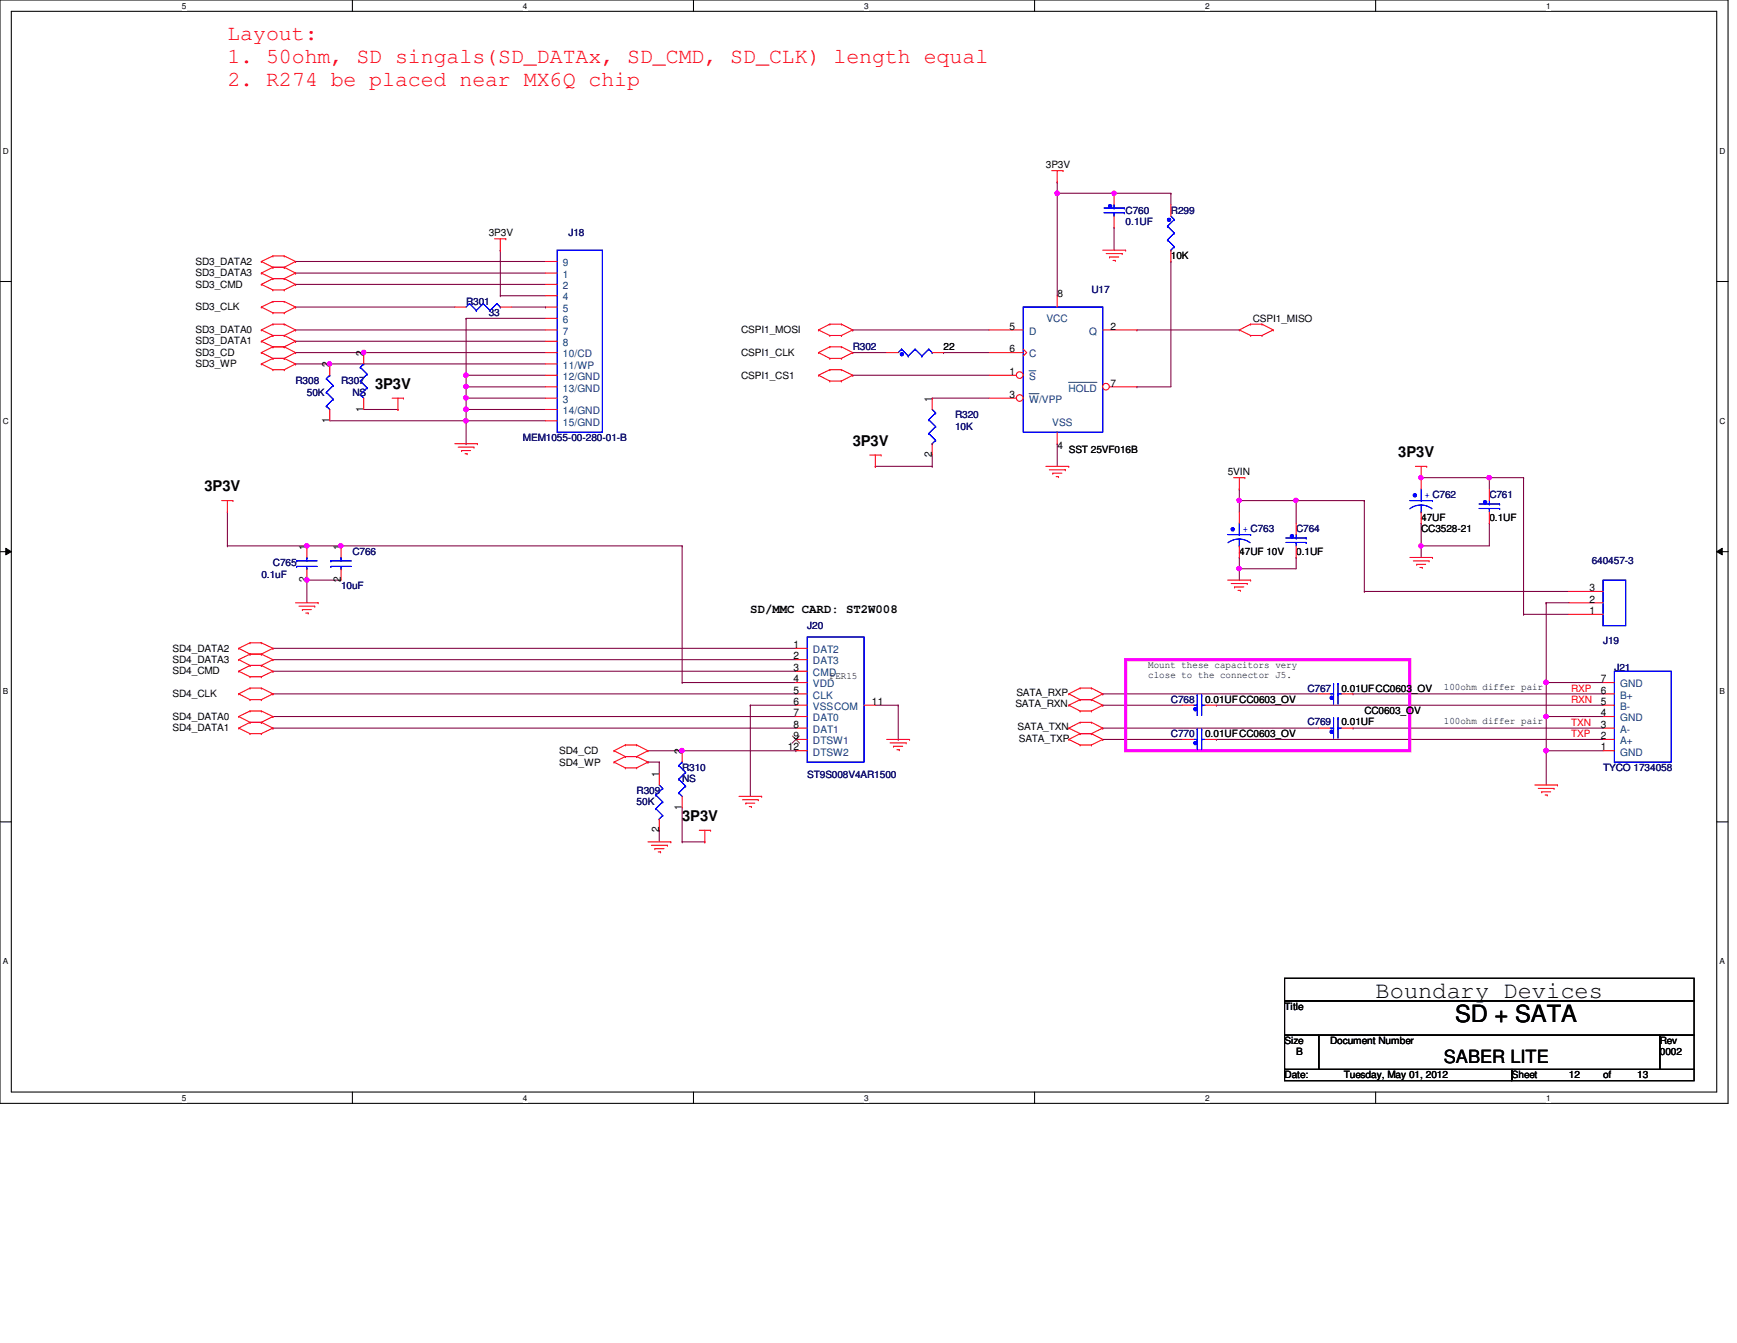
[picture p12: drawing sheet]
<svg xmlns="http://www.w3.org/2000/svg" width="279mm" height="216mm" viewBox="0 0 279 216" stroke-linecap="round" stroke-linejoin="round" font-family="sans-serif">
<path d="M0 0h278v177.4h-278zM1.8 1.8h274.3v173.8h-274.3z" fill="none" stroke="#000" stroke-width=".17"/>
<g fill="#fff">
<path d="M29.3 .2h.7v1.5h-.7z"/>
<path d="M29.3 175.8h.7v1.4h-.7z"/>
</g>
<path d="M56.7 0v1.8M56.7 175.6v1.8" fill="none" stroke="#000" stroke-width=".17"/>
<g fill="#fff">
<path d="M84.1 .2h.7v1.5h-.7z"/>
<path d="M84.1 175.8h.7v1.4h-.7z"/>
</g>
<path d="M111.5 0v1.8M111.5 175.6v1.8" fill="none" stroke="#000" stroke-width=".17"/>
<g fill="#fff">
<path d="M139 .2h.7v1.5h-.7z"/>
<path d="M139 175.8h.7v1.4h-.7z"/>
</g>
<path d="M166.4 0v1.8M166.4 175.6v1.8" fill="none" stroke="#000" stroke-width=".17"/>
<g fill="#fff">
<path d="M193.8 .2h.8v1.5h-.8z"/>
<path d="M193.8 175.8h.8v1.4h-.8z"/>
</g>
<path d="M221.3 0v1.8M221.3 175.6v1.8" fill="none" stroke="#000" stroke-width=".17"/>
<g fill="#fff">
<path d="M248.7 .2h.7v1.5h-.7z"/>
<path d="M248.7 175.8h.7v1.4h-.7z"/>
<path d="M.5 23.5h.9v1.5h-.9z"/>
<path d="M276.6 23.5h.9v1.5h-.9z"/>
<path d="M.5 67h.9v1.5h-.9z"/>
<path d="M276.6 67h.9v1.5h-.9z"/>
</g>
<path d="M0 45.3h1.8M276.1 45.3h1.9" fill="none" stroke="#000" stroke-width=".17"/>
<g fill="#fff">
<path d="M.5 110.4h.8v1.5h-.8z"/>
<path d="M276.6 110.4h.9v1.5h-.9z"/>
</g>
<path d="M0 88.7h1.8M276.1 88.7h1.9" fill="none" stroke="#000" stroke-width=".17"/>
<path d="M.9 88.1l.9 .6-.9 .5zM276.1 88.7l.9-.6v1.1z" fill="#000"/>
<path d="M.9 88.1l.9 .6-.9 .5zM276.1 88.7l.9-.6v1.1z" fill="none" stroke="#000" stroke-width=".16"/>
<g fill="#fff">
<path d="M.5 153.8h.8v1.5h-.8z"/>
<path d="M276.6 153.8h.9v1.5h-.9z"/>
</g>
<path d="M0 132.1h1.8M276.1 132.1h1.9" fill="none" stroke="#000" stroke-width=".17"/>
<path d="M49.4 93.3h.1M49.4 93.3h5.5M120.7 113.4h.1M120.7 113.4v14.6M120.7 113.4h7.3M106 133.5h.1M106 122.5h.1M106 122.5v1.8M106 133.5v1.8" fill="none" stroke="#800040" stroke-width=".17"/>
<circle cx="49.3" cy="93.2" r=".35" fill="#f0f"/>
<circle cx="49.3" cy="93.2" r=".35" fill="none" stroke="#f0f" stroke-width=".17"/>
<path d="M49.4 87.8h.1M49.4 87.8h5.5" fill="none" stroke="#800040" stroke-width=".17"/>
<circle cx="49.4" cy="87.8" r=".34" fill="#f0f"/>
<circle cx="49.4" cy="87.8" r=".34" fill="none" stroke="#f0f" stroke-width=".17"/>
<g fill="none" stroke="#800040" stroke-width=".17">
<path d="M49.4 93.3h.1M49.4 93.3v3.6M109.7 87.8h.1M109.7 87.8v21.9M43.9 117.1h.1M43.9 115.2h.1M43.9 107.9h.1M43.9 104.2h.1M43.9 106h.1M43.9 117.1h84.1M43.9 115.2h84.1M43.9 107.9h84.1"/>
<path d="M43.9 104.2h84.1M43.9 106h84.1M109.7 109.7h.1M109.7 109.7h18.3M104.2 120.7h5.5M109.7 120.7h.1"/>
</g>
<circle cx="109.7" cy="120.7" r=".35" fill="#f0f"/>
<circle cx="109.7" cy="120.7" r=".35" fill="none" stroke="#f0f" stroke-width=".17"/>
<g fill="none" stroke="#800040" stroke-width=".17">
<path d="M199.3 78.6h.1M199.3 78.6v1.9M239.6 76.8h.1M239.6 76.8v1.8M36.6 87.8h.1M36.6 82.3v5.5M36.6 87.8h12.8M49.4 87.8h.1M199.3 89.6h.1M199.3 89.6v1.8M208.5 89.6h.1M208.5 80.5h.1"/>
<path d="M208.5 80.5v3.6M208.5 89.6v1.8M228.6 84.1h.1M228.6 84.1v3.7M239.6 84.1h.1M239.6 84.1v3.7M43.9 111.5h.1M43.9 111.5h84.1M140.8 113.4h3.7M144.5 113.4h.1M144.5 118.9h.1M144.5 113.4v5.5"/>
<path d="M177.4 111.5h.1M177.4 113.4h.1M177.4 117.1h.1M177.4 118.9h.1M177.4 111.5h34.7M177.4 113.4h12.8M177.4 117.1h34.7M177.4 118.9h12.8M104.2 122.5h.1M104.2 122.5h1.8"/>
</g>
<circle cx="208.4" cy="80.4" r=".34" fill="#f0f"/>
<circle cx="208.4" cy="80.4" r=".34" fill="none" stroke="#f0f" stroke-width=".17"/>
<g fill="none" stroke="#800040" stroke-width=".17">
<path d="M199.3 80.5h.1M199.3 80.5h20.2M219.5 80.5h.1M219.5 80.5v14.6M195.7 113.4h.1M195.7 118.9h.1M195.7 113.4h62.2M195.7 118.9h62.2M217.6 117.1h.1M217.6 111.5h.1M217.6 117.1h40.3M217.6 111.5h40.3"/>
<path d="M248.7 115.2h.1M248.7 115.2v5.5"/>
</g>
<circle cx="248.7" cy="115.2" r=".36" fill="#f0f"/>
<circle cx="248.7" cy="115.2" r=".36" fill="none" stroke="#f0f" stroke-width=".17"/>
<path d="M199.3 80.5h.1M199.3 80.5v1.8" fill="none" stroke="#800040" stroke-width=".17"/>
<circle cx="199.3" cy="80.4" r=".34" fill="#f0f"/>
<circle cx="199.3" cy="80.4" r=".34" fill="none" stroke="#f0f" stroke-width=".17"/>
<path d="M199.3 91.4h.1M199.3 91.4v1.9M228.6 87.8h.1M228.6 87.8v1.8" fill="none" stroke="#800040" stroke-width=".17"/>
<circle cx="228.6" cy="87.8" r=".34" fill="#f0f"/>
<circle cx="228.6" cy="87.8" r=".34" fill="none" stroke="#f0f" stroke-width=".17"/>
<path d="M248.7 96.9h.1M248.7 96.9v12.8M248.7 120.7h.1M248.7 120.7h9.2" fill="none" stroke="#800040" stroke-width=".17"/>
<circle cx="248.7" cy="120.7" r=".37" fill="#f0f"/>
<circle cx="248.7" cy="120.7" r=".37" fill="none" stroke="#f0f" stroke-width=".17"/>
<path d="M248.7 115.2h.1M248.7 109.7h.1M248.7 109.7v5.5M248.7 115.2h9.2M248.7 109.7h9.2M248.7 120.7h.1M248.7 120.7v5.5" fill="none" stroke="#800040" stroke-width=".17"/>
<circle cx="248.7" cy="109.7" r=".36" fill="#f0f"/>
<circle cx="248.7" cy="109.7" r=".36" fill="none" stroke="#f0f" stroke-width=".17"/>
<path d="M199.3 91.4h.1M199.3 91.4h9.2M228.6 87.8h.1M228.6 87.8h11" fill="none" stroke="#800040" stroke-width=".17"/>
<circle cx="199.3" cy="91.4" r=".34" fill="#f0f"/>
<circle cx="199.3" cy="91.4" r=".34" fill="none" stroke="#f0f" stroke-width=".17"/>
<path d="M228.6 76.8h.1M228.6 76.8h11M219.5 95.1h.1M219.5 95.1h32.8" fill="none" stroke="#800040" stroke-width=".17"/>
<circle cx="228.6" cy="76.8" r=".34" fill="#f0f"/>
<circle cx="228.6" cy="76.8" r=".34" fill="none" stroke="#f0f" stroke-width=".17"/>
<path d="M47.5 54.9h.1M47.5 42h.1M47.5 54.9h40.3M47.5 42h40.3M75 51.2v9.1M75 60.3h.1" fill="none" stroke="#800040" stroke-width=".17"/>
<circle cx="75" cy="60.3" r=".36" fill="#f0f"/>
<circle cx="75" cy="60.3" r=".36" fill="none" stroke="#f0f" stroke-width=".17"/>
<g fill="none" stroke="#800040" stroke-width=".17">
<path d="M47.5 45.7h.1M47.5 43.9h.1M47.5 53h.1M47.5 45.7h40.3M47.5 43.9h40.3M47.5 53h40.3M53 58.5h.1M53 58.5h34.8M75 51.2h.1M75 51.2h12.8M80.5 40.2h.1M80.5 47.5h.1"/>
<path d="M80.5 40.2v7.3M80.5 47.5h7.3"/>
</g>
<circle cx="53" cy="58.5" r=".34" fill="#f0f"/>
<circle cx="53" cy="58.5" r=".34" fill="none" stroke="#f0f" stroke-width=".17"/>
<path d="M75 64h.1M75 62.2h.1M75 62.2v1.8M75 62.2h12.8" fill="none" stroke="#800040" stroke-width=".17"/>
<circle cx="75" cy="62.1" r=".36" fill="#f0f"/>
<circle cx="75" cy="62.1" r=".36" fill="none" stroke="#f0f" stroke-width=".17"/>
<path d="M75 62.2h.1M75 60.3h.1M75 65.8h.1M75 64h.1M75 60.3v1.9M75 64v1.8M75 60.3h12.8M75 64h12.8" fill="none" stroke="#800040" stroke-width=".17"/>
<circle cx="75" cy="64" r=".36" fill="#f0f"/>
<circle cx="75" cy="64" r=".36" fill="none" stroke="#f0f" stroke-width=".17"/>
<g fill="none" stroke="#800040" stroke-width=".17">
<path d="M179.2 31.1h.1M179.2 31.1h9.1M188.3 31.1h.1M188.3 31.1v1.8M47.5 49.4h.1M47.5 49.4h25.7M82.3 49.4h5.5M87.8 49.4h.1M137.2 53h.1M137.2 53h21.9M182.9 53h.1M182.9 53h16.4"/>
<path d="M188.3 42h.1M188.3 42v20.2h-5.4M137.2 60.3h.1M137.2 60.3h21.9M149.9 64h.1M149.9 64h9.2M182.9 62.2h.1"/>
</g>
<circle cx="179.2" cy="31.1" r=".34" fill="#f0f"/>
<circle cx="179.2" cy="31.1" r=".34" fill="none" stroke="#f0f" stroke-width=".17"/>
<path d="M170.1 29.3h.1M170.1 31.1h.1M170.1 29.3v18.2M170.1 71.3h.1M170.1 71.3v3.7" fill="none" stroke="#800040" stroke-width=".17"/>
<circle cx="170" cy="31.1" r=".34" fill="#f0f"/>
<circle cx="170" cy="31.1" r=".34" fill="none" stroke="#f0f" stroke-width=".17"/>
<path d="M170.1 31.1h.1M170.1 31.1h9.1M179.2 36.6h.1M179.2 36.6v3.6M137.2 56.7h.1M137.2 56.7h5.4M151.8 56.7h.1M151.8 56.7h7.3" fill="none" stroke="#800040" stroke-width=".17"/>
<circle cx="170" cy="31.1" r=".34" fill="#f0f"/>
<circle cx="170" cy="31.1" r=".34" fill="none" stroke="#f0f" stroke-width=".17"/>
<path d="M140.8 75h.1M140.8 75h9.1M149.9 75h.1M149.9 73.2v1.8M54.9 87.8h.1M54.9 87.8h54.8" fill="none" stroke="#800040" stroke-width=".17"/>
<circle cx="54.8" cy="87.8" r=".34" fill="#f0f"/>
<circle cx="54.8" cy="87.8" r=".34" fill="none" stroke="#f0f" stroke-width=".17"/>
<path d="M47.5 58.5h.1M47.5 58.5h5.5M58.5 56.7h.1M58.5 56.7h29.3" fill="none" stroke="#800040" stroke-width=".17"/>
<circle cx="58.5" cy="56.7" r=".35" fill="#f0f"/>
<circle cx="58.5" cy="56.7" r=".35" fill="none" stroke="#f0f" stroke-width=".17"/>
<path d="M53 67.6h22M75 67.6h.1" fill="none" stroke="#800040" stroke-width=".17"/>
<circle cx="75" cy="67.6" r=".36" fill="#f0f"/>
<circle cx="75" cy="67.6" r=".36" fill="none" stroke="#f0f" stroke-width=".17"/>
<g fill="none" stroke="#800040" stroke-width=".17">
<path d="M47.5 56.7h.1M47.5 56.7h11M58.5 65.8h5.5M64 65.8h.1M75 71.3h.1M75 67.6v3.7M239.6 76.8h5.5M245.1 76.8h.1M248.7 96.9h.1M248.7 96.9h3.6M109.7 135.3h.1M109.7 120.7h18.3"/>
<path d="M109.7 129.8v5.5M109.7 135.3h3.7M113.4 135.3h.1M128 120.7h.1"/>
</g>
<circle cx="239.5" cy="76.8" r=".36" fill="#f0f"/>
<circle cx="239.5" cy="76.8" r=".36" fill="none" stroke="#f0f" stroke-width=".17"/>
<path d="M75 65.8h.1M75 65.8h12.8M245.1 76.8h.1M245.1 76.8v22M245.1 98.8h.1M245.1 98.8h7.2" fill="none" stroke="#800040" stroke-width=".17"/>
<circle cx="74.9" cy="65.8" r=".37" fill="#f0f"/>
<circle cx="74.9" cy="65.8" r=".37" fill="none" stroke="#f0f" stroke-width=".17"/>
<path d="M75 67.6h.1M75 65.8v1.8M75 67.6h12.8" fill="none" stroke="#800040" stroke-width=".17"/>
<g fill="none" stroke="#f00" stroke-width=".17">
<path d="M79.5 38.4h1.9M80.5 38.4v1.8M81.4 38.4h.1M169.2 27.4h1.8M170.1 29.3h.1M170.1 27.4v1.9M171 27.4h.1M42 43.9h.1M42 42h.1M42 54.9h.1M42 53h.1M42 58.5h.1"/>
<path d="M42 56.7h.1M42 49.4h.1M42 45.7h.1M42 43.9l1.9 .9M42 42l1.9 1M42 54.9l1.9 .9M42 53l1.9 .9M42 58.5l1.9 .9M42 56.7l1.9 .9M42 49.4l1.9 .9M42 45.7l1.9 .9M43.9 43h.1"/>
<path d="M43.9 44.8h.1M43.9 41.1h.1M43.9 53.9h.1M43.9 55.8h.1M43.9 52.1h.1M43.9 57.6h.1M43.9 59.4h.1M43.9 48.5h.1M43.9 50.3h.1M43.9 46.6h.1M43.9 43l-1.9 .9M43.9 43h1.8"/>
<path d="M43.9 44.8h1.8M43.9 41.1l-1.9 .9M43.9 41.1h1.8M43.9 53.9l-1.9 1M43.9 53.9h1.8M43.9 55.8h1.8M43.9 52.1l-1.9 .9M43.9 52.1h1.8M43.9 57.6l-1.9 .9M43.9 57.6h1.8M43.9 59.4h1.8M43.9 55.8l-1.9 .9"/>
<path d="M43.9 48.5l-1.9 .9M43.9 48.5h1.8M43.9 50.3h1.8M43.9 44.8l-1.9 .9M43.9 46.6h1.8M45.7 43h.1M45.7 44.8h.1M45.7 41.1h.1M45.7 53.9h.1M45.7 55.8h.1M45.7 52.1h.1M45.7 57.6h.1"/>
<path d="M45.7 59.4h.1M45.7 48.5h.1M45.7 50.3h.1M45.7 46.6h.1M45.7 43l1.8 .9M45.7 41.1l1.8 .9M45.7 53.9l1.8 1M45.7 52.1l1.8 .9M45.7 57.6l1.8 .9M45.7 55.8l1.8 .9M45.7 48.5l1.8 .9M45.7 44.8l1.8 .9"/>
<path d="M47.5 43.9h.1M47.5 42h.1M47.5 54.9h.1M47.5 53h.1M47.5 58.5h.1M47.5 56.7h.1M47.5 49.4h.1M47.5 45.7h.1M47.5 43.9l-1.8 .9M47.5 42l-1.8 1M47.5 54.9l-1.8 .9M47.5 53l-1.8 .9"/>
<path d="M47.5 58.5l-1.8 .9M47.5 56.7l-1.8 .9M47.5 49.4l-1.8 .9M47.5 45.7l-1.8 .9M80.5 40.2h.1M87.8 43.9h1.8M87.8 45.7h1.8M87.8 47.5h1.8M87.8 49.4h1.8M87.8 51.2h1.8M87.8 53h1.8M87.8 54.9h1.8"/>
<path d="M87.8 42h1.8M87.8 56.7h1.8M87.8 58.5h1.8M131.7 53h.1M131.7 56.7h.1M131.7 53l1.8 .9M131.7 56.7l1.8 .9M133.5 52.1h.1M133.5 53.9h.1M133.5 55.8h.1M133.5 57.6h.1M133.5 59.4h.1"/>
<path d="M133.5 53.9h1.8M133.5 55.8h1.8M133.5 52.1h1.8M133.5 57.6h1.8M133.5 59.4h1.8M133.5 52.1l-1.8 .9M133.5 55.8l-1.8 .9M133.5 59.4l-1.8 .9M135.3 52.1h.1M135.3 53.9h.1M135.3 55.8h.1M135.3 57.6h.1"/>
<path d="M135.3 59.4h.1M135.3 52.1l1.9 .9M135.3 55.8l1.9 .9M135.3 59.4l1.9 .9M137.2 53h.1M137.2 56.7h.1M137.2 53l-1.9 .9M137.2 56.7l-1.9 .9M177.4 40.2h3.7M177.9 40.8h2.6M178.5 41.3h.1M178.5 41.3h1.5"/>
<path d="M179 41.9h.4M179.4 41.9h.1M180.5 40.8h.1M181.1 40.2h.1M199.3 53h.1M199.3 53l1.9 .9M201.2 52.1h.1M201.2 53.9h.1M201.2 53.9h1.8M201.2 52.1h1.8M201.2 52.1l-1.9 .9M203 52.1h.1"/>
<path d="M203 53.9h.1M203 52.1l1.8 .9M204.8 53h.1M204.8 53l-1.8 .9M63.1 64h1.8M64 65.8h.1M64 64v1.8M64.9 64h.1M73.2 71.3h3.6M73.7 71.9h2.5M74.3 72.4h.1M74.3 72.4h1.4"/>
<path d="M74.8 72.9h.3M75.1 72.9h.1M76.2 71.9h.1M76.8 71.3h.1M87.8 64h1.8M87.8 60.3h1.8M87.8 62.2h1.8M87.8 65.8h1.8M87.8 67.6h1.8M131.7 60.3h.1M131.7 60.3l1.8 1M133.5 61.3h.1"/>
<path d="M133.5 61.3h1.8M135.3 61.3h.1M137.2 60.3h.1M137.2 60.3l-1.9 1M139.9 73.2h1.8M140.8 75h.1M140.8 73.2v1.8M141.7 73.2h.1M168.2 75h3.7M168.8 75.5h2.6M169.3 76.1h.1M169.3 76.1h1.5"/>
<path d="M169.9 76.6h.4M170.3 76.6h.1M171.4 75.5h.1M171.9 75h.1M198.4 76.8h1.8M199.3 78.6h.1M199.3 76.8v1.8M200.2 76.8h.1M227.7 75h1.8M228.6 76.8h.1M228.6 75v1.8M229.5 75h.1"/>
<path d="M35.6 80.5h1.9M36.6 82.3h.1M36.6 80.5v1.8M37.5 80.5h.1M47.5 96.9h3.7M48.1 97.5h2.5M48.6 98h.1M48.6 98h1.5M49.2 98.6h.4M49.6 98.6h.1M50.6 97.5h.1M51.2 96.9h.1"/>
<path d="M197.5 93.3h3.7M198 93.8h2.6M198.6 94.4h.1M198.6 94.4h1.5M199.1 94.9h.4M199.5 94.9h.1M200.6 93.8h.1M201.2 93.3h.1M226.8 89.6h3.6M227.3 90.2h2.6M227.9 90.7h.1M227.9 90.7h1.4"/>
<path d="M228.4 91.2h.4M228.8 91.2h.1M229.9 90.2h.1M230.4 89.6h.1M38.4 106h.1M38.4 104.2h.1M38.4 117.1h.1M38.4 115.2h.1M38.4 111.5h.1M38.4 107.9h.1M38.4 106l1.8 1M38.4 104.2l1.8 1"/>
<path d="M38.4 117.1l1.8 .8M38.4 115.2l1.8 .9M38.4 111.5l1.8 1M38.4 107.9l1.8 .9M40.2 105.2h.1M40.2 107h.1M40.2 103.3h.1M40.2 116.1h.1M40.2 117.9h.1M40.2 114.3h.1M40.2 110.6h.1M40.2 112.5h.1"/>
<path d="M40.2 108.8h.1M40.2 105.2l-1.8 .8M40.2 105.2h1.8M40.2 107h1.8M40.2 103.3l-1.8 .9M40.2 103.3h1.8M40.2 116.1l-1.8 1M40.2 116.1h1.8M40.2 117.9h1.8M40.2 114.3l-1.8 .9M40.2 114.3h1.8M40.2 110.6l-1.8 .9"/>
<path d="M40.2 110.6h1.8M40.2 112.5h1.8M40.2 107l-1.8 .9M40.2 108.8h1.8M42 105.2h.1M42 107h.1M42 103.3h.1M42 116.1h.1M42 117.9h.1M42 114.3h.1M42 110.6h.1M42 112.5h.1"/>
<path d="M42 108.8h.1M42 105.2l1.9 .8M42 103.3l1.9 .9M42 116.1l1.9 1M42 114.3l1.9 .9M42 110.6l1.9 .9M42 107l1.9 .9M43.9 106h.1M43.9 104.2h.1M43.9 117.1h.1M43.9 115.2h.1M43.9 111.5h.1"/>
<path d="M43.9 107.9h.1M43.9 106l-1.9 1M43.9 104.2l-1.9 1M43.9 117.1l-1.9 .8M43.9 115.2l-1.9 .9M43.9 111.5l-1.9 1M43.9 107.9l-1.9 .9M100.6 119.8h.1M100.6 119.8l-1.8 .9M100.6 119.8h1.8M102.4 119.8h.1M102.4 119.8l1.8 .9"/>
<path d="M142.6 118.9h3.7M143.2 119.4h2.6M143.7 120h.1M143.7 120h1.5M145.8 119.4h.1M146.3 118.9h.1M171.9 111.5h.1M171.9 113.4h.1M171.9 117.1h.1M171.9 118.9h.1M171.9 111.5l1.8 1M171.9 113.4l1.8 .9"/>
<path d="M171.9 117.1l1.8 .8M171.9 118.9l1.8 .9M173.7 112.5h.1M173.7 110.6h.1M173.7 114.3h.1M173.7 117.9h.1M173.7 116.1h.1M173.7 119.8h.1M173.7 119.8h1.9M173.7 116.1h1.9M173.7 117.9h1.9M173.7 114.3h1.9"/>
<path d="M173.7 110.6h1.9M173.7 112.5h1.9M173.7 110.6l-1.8 .9M173.7 112.5l-1.8 .9M173.7 116.1l-1.8 1M173.7 117.9l-1.8 1M175.6 112.5h.1M175.6 110.6h.1M175.6 114.3h.1M175.6 117.9h.1M175.6 116.1h.1M175.6 119.8h.1"/>
<path d="M175.6 110.6l1.8 .9M175.6 112.5l1.8 .9M175.6 116.1l1.8 1M175.6 117.9l1.8 1M177.4 111.5h.1M177.4 113.4h.1M177.4 117.1h.1M177.4 118.9h.1M177.4 111.5l-1.8 1M177.4 113.4l-1.8 .9M177.4 117.1l-1.8 .8M177.4 118.9l-1.8 .9"/>
<path d="M98.8 120.7h.1M98.8 122.5h.1M98.8 120.7l1.8 .9M98.8 122.5l1.8 .9M100.6 121.6h.1M100.6 123.4h.1M100.6 121.6h1.8M100.6 121.6l-1.8 .9M100.6 123.4h1.8M102.4 121.6h.1M102.4 123.4h.1M102.4 121.6l1.8 .9"/>
<path d="M104.2 120.7h.1M104.2 122.5h.1M104.2 120.7l-1.8 .9M104.2 122.5l-1.8 .9M104.2 135.3h3.7M104.8 135.9h2.6M105.3 136.4h.1M105.3 136.4h1.5M105.9 136.9h.4M106.3 136.9h.1M107.4 135.9h.1M107.9 135.3h.1"/>
<path d="M112.5 133.5h1.8M113.4 135.3h.1M113.4 133.5v1.8M114.3 133.5h.1M118.9 128h3.6M119.4 128.6h2.6M120 129.1h.1M120 129.1h1.4M120.5 129.7h.4M120.9 129.7h.1M122 128.6h.1M122.5 128h.1"/>
<path d="M144.3 120.5h.4M144.7 120.5h.1M246.9 126.2h3.6M247.4 126.7h2.6M248 127.3h.1M248 127.3h1.4M248.5 127.8h.4M248.9 127.8h.1M250 126.7h.1M250.5 126.2h.1"/>
</g>
<path d="M206.6 157.3h65.9v3.6h-65.9zM206.6 160.9h65.9v5.5h-65.9zM206.6 166.4h5.5v5.5h-5.5zM206.6 171.9h36.6v1.8h-36.6zM212.1 166.4h54.9v5.5h-54.9zM243.2 171.9h29.3v1.8h-29.3zM267 166.4h5.5v5.5h-5.5z" fill="none" stroke="#000" stroke-width=".17"/>
<path d="M181.1 106h45.7v14.7h-45.7z" fill="none" stroke="#f0f" stroke-width=".51"/>
<path d="M89.6 40.2h7.3v29.3h-7.3zM206.8 87.2h3.3M206.8 86.5h3.3M208.5 87.2h.1M208.5 87.2v.6M210.1 87.2h.1M210.1 86.5h.1" fill="none" stroke="#00f" stroke-width=".17"/>
<circle cx="207.8" cy="86.2" r=".26" fill="#00f"/>
<g fill="none" stroke="#00f" stroke-width=".17">
<path d="M206.8 87.2h3.3M206.8 86.5h3.3M208.5 86.5h.1M208.5 87.2h.1M208.5 85.9v.6M208.5 87.2v.6M210.1 87.2h.1M210.1 86.5h.1"/>
<circle cx="207.8" cy="86.2" r=".26"/>
</g>
<circle cx="207.8" cy="86.2" r=".26" fill="#00f"/>
<g fill="none" stroke="#00f" stroke-width=".17">
<path d="M208.5 86.5h.1M208.5 85.9v.6M214.5 109.9h.1M214.5 109.9v3.3M215.2 109.9h.1M215.2 111.5h.1M215.2 109.9v3.3M215.2 111.5h.6"/>
<circle cx="207.8" cy="86.2" r=".26"/>
</g>
<path d="M208.5 84.1v1.8M208.5 87.8v1.8" fill="none" stroke="#f00" stroke-width=".17"/>
<circle cx="214.2" cy="112.2" r=".26" fill="#00f"/>
<g fill="none" stroke="#00f" stroke-width=".17">
<path d="M214 111.5h.5M214.5 111.5h.1M214.5 109.9h.1M214.5 109.9v3.3M215.2 109.9h.1M215.2 111.5h.1M215.2 111.5h.6M215.2 109.9v3.3"/>
<circle cx="214.2" cy="112.2" r=".26"/>
</g>
<circle cx="214.2" cy="112.2" r=".26" fill="#00f"/>
<g fill="none" stroke="#00f" stroke-width=".17">
<path d="M52.5 60.9h.1M52.5 65.3h.1M52.5 63.1h.1M52.5 60.9l1.1 1.1M52.5 65.3l.5 .5M52.5 63.1l1.1 1.1M53 60.3h.1M53 60.3l-.5 .6M53.6 62h.1M53.6 64.2h.1M53.6 62l-1.1 1.1M53.6 64.2l-1.1 1.1"/>
<path d="M53.2 90.2h.1M53.2 91.1h.1M53.2 90.2h3.3M53.2 91.1h3.3M54.9 89.6h.1M54.9 91.4h.1M54.9 89.6v.6M54.9 91.1v.3M214 111.5h.5M214.5 111.5h.1M214.5 115.4h.1M214.5 115.4v3.3"/>
<path d="M215.2 115.4h.1M215.2 117.1h.1M215.2 115.4v3.3M215.2 117.1h.6M109.2 123.1h.1M109.2 127.5h.1M109.2 125.3h.1M109.2 123.1l1.1 1.1M109.2 127.5l.5 .5M109.2 125.3l1.1 1.1M109.7 122.5h.1M109.7 122.5l-.5 .6"/>
<path d="M110.3 124.2h.1M110.3 126.4h.1M110.3 124.2l-1.1 1.1M110.3 126.4l-1.1 1.1"/>
<circle cx="214.2" cy="112.2" r=".26"/>
</g>
<path d="M53 58.5v1.8M53 65.8v1.8M54.9 87.8v1.8M54.9 91.4v1.9M212.1 111.5h1.9M215.8 111.5h1.8M109.7 120.7v1.8M109.7 128v1.8" fill="none" stroke="#f00" stroke-width=".17"/>
<circle cx="214.2" cy="117.6" r=".26" fill="#00f"/>
<g fill="none" stroke="#00f" stroke-width=".17">
<path d="M214 117.1h.5M214.5 117.1h.1M214.5 115.4h.1M214.5 115.4v3.3M215.2 115.4h.1M215.2 117.1h.1M215.2 117.1h.6M215.2 115.4v3.3"/>
<circle cx="214.2" cy="117.6" r=".26"/>
</g>
<circle cx="214.2" cy="117.6" r=".26" fill="#00f"/>
<g fill="none" stroke="#00f" stroke-width=".17">
<path d="M192.6 111.7h.1M192.6 111.7v3.3M193.3 111.7h.1M193.3 113.4h.1M193.3 111.7v3.3M193.3 113.4h.5M214 117.1h.5M214.5 117.1h.1"/>
<circle cx="214.2" cy="117.6" r=".26"/>
</g>
<path d="M212.1 117.1h1.9M215.8 117.1h1.8" fill="none" stroke="#f00" stroke-width=".17"/>
<circle cx="192.3" cy="114" r=".26" fill="#00f"/>
<g fill="none" stroke="#00f" stroke-width=".17">
<path d="M192 113.4h.6M192.6 113.4h.1M192.6 111.7h.1M192.6 111.7v3.3M193.3 111.7h.1M193.3 113.4h.1M193.3 113.4h.5M193.3 111.7v3.3"/>
<circle cx="192.3" cy="114" r=".26"/>
</g>
<circle cx="192.3" cy="114" r=".26" fill="#00f"/>
<g fill="none" stroke="#00f" stroke-width=".17">
<path d="M228.6 78.6v1.9M226.8 80.5h3.6M228.6 82.3h.1M228.6 80.5h.1M228.6 81.2l.7 .1 1 .5M228.6 81.2l-1.2 .2-.6 .4M228.6 81.2v1.1M230.4 80.5h.1M192 113.4h.6M192.6 113.4h.1"/>
<circle cx="192.3" cy="114" r=".26"/>
</g>
<path d="M190.2 113.4h1.8M193.8 113.4h1.9" fill="none" stroke="#f00" stroke-width=".17"/>
<circle cx="227.6" cy="79.6" r=".26" fill="#00f"/>
<g fill="none" stroke="#00f" stroke-width=".17">
<path d="M228.6 78.6v1.9M226.8 80.5h3.6M228.6 82.3h.1M228.6 80.5h.1M228.6 81.2l.7 .1 1 .5M228.6 81.2l-1.2 .2-.6 .4M228.6 81.2v1.1M230.4 80.5h.1"/>
<circle cx="227.6" cy="79.6" r=".26"/>
</g>
<circle cx="227.6" cy="79.6" r=".26" fill="#00f"/>
<g fill="none" stroke="#00f" stroke-width=".17">
<path d="M145 56.1h.1M145 56.1l-.5 .6M145 56.1l1.1 1.1M146.1 57.2h.1M147.2 56.1h.1M147.2 56.1l-1.1 1.1M147.2 56.1l1.1 1.1M148.3 57.2h.1M149.4 56.1h.1M149.4 56.1l-1.1 1.1M149.4 56.1l.5 .6M149.9 56.7h.1"/>
<circle cx="227.6" cy="79.6" r=".26"/>
</g>
<path d="M228.6 76.8v1.8M228.6 82.3v1.8" fill="none" stroke="#f00" stroke-width=".17"/>
<circle cx="145.1" cy="56.9" r=".26" fill="#00f"/>
<g fill="none" stroke="#00f" stroke-width=".17">
<path d="M145 56.1h.1M145 56.1l-.5 .6M145 56.1l1.1 1.1M146.1 57.2h.1M147.2 56.1h.1M147.2 56.1l-1.1 1.1M147.2 56.1l1.1 1.1M148.3 57.2h.1M149.4 56.1h.1M149.4 56.1l-1.1 1.1M149.4 56.1l.5 .6M149.9 56.7h.1"/>
<circle cx="145.1" cy="56.9" r=".26"/>
</g>
<circle cx="145.1" cy="56.9" r=".26" fill="#00f"/>
<g fill="none" stroke="#00f" stroke-width=".17">
<path d="M164.6 49.4h12.8v20.1h-12.8z"/>
<circle cx="145.1" cy="56.9" r=".26"/>
</g>
<path d="M142.6 56.7h1.9M149.9 56.7h1.9" fill="none" stroke="#f00" stroke-width=".17"/>
<circle cx="164" cy="60.3" r=".54" fill="#fff"/>
<g fill="none" stroke="#f00" stroke-width=".17">
<path d="M177.4 53h5.5M159.1 60.3h4.4"/>
<circle cx="164" cy="60.3" r=".54"/>
</g>
<path d="M165.5 59.6h1.1" fill="none" stroke="#004080" stroke-width=".16"/>
<circle cx="164" cy="64" r=".54" fill="#fff"/>
<g fill="none" stroke="#f00" stroke-width=".17">
<path d="M159.1 53h5.5M159.1 56.7h5.5M164.6 56.1l.5 .6-.5 .5M159.1 64h4.4M170.1 69.5v1.8"/>
<circle cx="164" cy="64" r=".54"/>
</g>
<path d="M165.5 63.3h1.6" fill="none" stroke="#004080" stroke-width=".16"/>
<circle cx="177.9" cy="62.2" r=".54" fill="#fff"/>
<g fill="none" stroke="#f00" stroke-width=".17">
<path d="M170.1 47.5v1.9M178.5 62.2h4.4"/>
<circle cx="177.9" cy="62.2" r=".54"/>
</g>
<path d="M171.9 61.5h4.5" fill="none" stroke="#004080" stroke-width=".16"/>
<path d="M197.5 85.9h3.7M199.3 87.8h.1M199.3 85.9h.1M199.3 86.7l.8 .1 1 .4M199.3 86.7l-.8 .1-1 .4M199.3 84.1v1.8M199.3 86.7v1.1M201.2 85.9h.1" fill="none" stroke="#00f" stroke-width=".17"/>
<circle cx="198.3" cy="85.1" r=".26" fill="#00f"/>
<g fill="none" stroke="#00f" stroke-width=".17">
<path d="M197.5 85.9h3.7M199.3 87.8h.1M199.3 85.9h.1M199.3 86.7l.8 .1 1 .4M199.3 86.7l-.8 .1-1 .4M199.3 84.1v1.8M199.3 86.7v1.1M201.2 85.9h.1"/>
<circle cx="198.3" cy="85.1" r=".26"/>
</g>
<circle cx="198.3" cy="85.1" r=".26" fill="#00f"/>
<g fill="none" stroke="#00f" stroke-width=".17">
<path d="M75.5 48.8h.1M75.5 48.8l-.5 .6M75.5 48.8l1.1 1.1M76.6 49.9h.1M77.7 48.8h.1M77.7 48.8l-1.1 1.1M77.7 48.8l1.1 1.1M78.8 49.9h.1M79.9 48.8h.1M79.9 48.8l-1.1 1.1M79.9 48.8l.6 .6M80.5 49.4h.1"/>
<path d="M47.7 90.2h.1M47.7 91.1h.1M47.7 90.2h3.3M47.7 91.1h3.3M49.4 89.6h.1M49.4 91.4h.1M49.4 89.6v.6M49.4 91.1v.3M237.9 81.7h3.3M237.9 81h3.3M239.6 81.7h.1M239.6 81.7v.6"/>
<path d="M241.2 81.7h.1M241.2 81h.1M257.9 93.3h3.6v7.3h-3.6zM105.5 130h.1M105.5 127.8h.1M105.5 130l1.1 1.1M105.5 127.8l1.1 1.1M106 131.7h.1M106 126.2l.6 .5M106.6 131.1h.1M106.6 126.7h.1M106.6 128.9h.1"/>
<path d="M106.6 131.1l-.6 .6M106.6 128.9l-1.1 1.1M106.6 126.7l-1.1 1.1"/>
<circle cx="198.3" cy="85.1" r=".26"/>
</g>
<path d="M73.2 49.4h1.8M80.5 49.4h1.8M49.4 87.8v1.8M49.4 91.4v1.9M199.3 82.3v1.8M199.3 87.8v1.8M252.3 98.8h5.6M252.3 96.9h5.6M252.3 95.1h5.6M106 124.3v1.9M106 131.7v1.8" fill="none" stroke="#f00" stroke-width=".17"/>
<circle cx="238.9" cy="80.7" r=".26" fill="#00f"/>
<g fill="none" stroke="#00f" stroke-width=".17">
<path d="M237.9 81.7h3.3M237.9 81h3.3M239.6 81h.1M239.6 81.7h.1M239.6 80.5v.5M239.6 81.7v.6M241.2 81.7h.1M241.2 81h.1"/>
<circle cx="238.9" cy="80.7" r=".26"/>
</g>
<circle cx="238.9" cy="80.7" r=".26" fill="#00f"/>
<g fill="none" stroke="#00f" stroke-width=".17">
<path d="M58 59.1h.1M58 59.1l1.1 1.1M58.5 58.5h.1M58.5 58.5l-.5 .6M58 63.5h.1M58 61.3h.1M58 63.5l.5 .5M58 61.3l1.1 1.1M59.1 60.2h.1M59.1 62.4h.1M59.1 60.2l-1.1 1.1M59.1 62.4l-1.1 1.1"/>
<path d="M149.4 67.5h.1M149.4 69.7h.1M149.4 67.5l1.1 1.1M149.4 69.7l1.1 1.1M149.9 71.3h.1M149.9 65.8l.6 .6M150.5 66.4h.1M150.5 68.6h.1M150.5 70.8h.1M150.5 66.4l-1.1 1.1M150.5 68.6l-1.1 1.1M150.5 70.8l-.6 .5"/>
<path d="M239.6 81h.1M239.6 80.5v.5M129.8 102.4h9.2v20.1h-9.2zM192.6 117.2h.1M192.6 117.2v3.3M193.3 117.2h.1M193.3 118.9h.1M193.3 117.2v3.3M193.3 118.9h.5M259.7 107.9h9.1v14.6h-9.1z"/>
<circle cx="238.9" cy="80.7" r=".26"/>
</g>
<g fill="none" stroke="#f00" stroke-width=".17">
<path d="M58.5 56.7v1.8M58.5 64v1.8M149.9 64v1.8M149.9 71.3v1.9M239.6 78.6v1.9M239.6 82.3v1.8M128 104.2h1.8M128 106h1.8M128 107.9h1.8M128 109.7h1.8M128 111.5h1.8M128 113.4h1.8"/>
<path d="M128 115.2h1.8M128 117.1h1.8M128 118.9h1.8M139 113.4h1.8M257.9 109.7h1.8M257.9 111.5h1.8M257.9 113.4h1.8M257.9 115.2h1.8M257.9 117.1h1.8M257.9 118.9h1.8M128 120.7h1.8M257.9 120.7h1.8"/>
</g>
<path d="M127.5 118.3l1.1 1.2M128.6 118.3l-1.2 1.2" fill="none" stroke="#804000" stroke-width=".16"/>
<circle cx="192.3" cy="119.5" r=".26" fill="#00f"/>
<g fill="none" stroke="#00f" stroke-width=".17">
<path d="M192 118.9h.6M192.6 118.9h.1M192.6 117.2h.1M192.6 117.2v3.3M193.3 117.2h.1M193.3 118.9h.1M193.3 118.9h.5M193.3 117.2v3.3"/>
<circle cx="192.3" cy="119.5" r=".26"/>
</g>
<circle cx="192.3" cy="119.5" r=".26" fill="#00f"/>
<g fill="none" stroke="#00f" stroke-width=".17">
<path d="M177.6 34.2h3.2M177.6 33.4h3.2M179.2 34.2h.1M179.2 34.2v.6M180.8 34.2h.1M180.8 33.4h.1M192 118.9h.6M192.6 118.9h.1"/>
<circle cx="192.3" cy="119.5" r=".26"/>
</g>
<path d="M190.2 118.9h1.8M193.8 118.9h1.9" fill="none" stroke="#f00" stroke-width=".17"/>
<circle cx="178.6" cy="33.1" r=".26" fill="#00f"/>
<g fill="none" stroke="#00f" stroke-width=".17">
<path d="M177.6 34.2h3.2M177.6 33.4h3.2M179.2 33.4h.1M179.2 34.2h.1M179.2 32.9v.5M179.2 34.2v.6M180.8 34.2h.1M180.8 33.4h.1"/>
<circle cx="178.6" cy="33.1" r=".26"/>
</g>
<circle cx="178.6" cy="33.1" r=".26" fill="#00f"/>
<g fill="none" stroke="#00f" stroke-width=".17">
<path d="M179.2 33.4h.1M179.2 32.9v.5M187.8 36.4h.1M187.8 38.6h.1M187.8 36.4l1.1 1.1M187.8 38.6l1.1 1.1M188.3 34.8l.6 .5M188.9 35.3h.1M188.9 37.5h.1M188.9 39.7h.1M188.9 35.3l-1.1 1.1M188.9 37.5l-1.1 1.1"/>
<path d="M188.9 39.7l-.6 .5M188.3 40.2h.1"/>
<circle cx="178.6" cy="33.1" r=".26"/>
</g>
<path d="M179.2 31.1v1.8M179.2 34.8v1.8" fill="none" stroke="#f00" stroke-width=".17"/>
<circle cx="188" cy="35.3" r=".26" fill="#00f"/>
<g fill="none" stroke="#00f" stroke-width=".17">
<path d="M187.8 36.4h.1M187.8 38.6h.1M187.8 36.4l1.1 1.1M187.8 38.6l1.1 1.1M188.3 34.8l.6 .5M188.9 35.3h.1M188.9 37.5h.1M188.9 39.7h.1M188.9 35.3l-1.1 1.1M188.9 37.5l-1.1 1.1M188.9 39.7l-.6 .5M188.3 40.2h.1"/>
<circle cx="188" cy="35.3" r=".26"/>
</g>
<circle cx="188" cy="35.3" r=".26" fill="#00f"/>
<circle cx="188" cy="35.3" r=".26" fill="none" stroke="#00f" stroke-width=".17"/>
<path d="M188.3 32.9v1.9M188.3 40.2v1.8" fill="none" stroke="#f00" stroke-width=".17"/>
<circle cx="49.3" cy="93.2" r=".35" fill="#f0f"/>
<circle cx="49.3" cy="93.2" r=".35" fill="none" stroke="#f0f" stroke-width=".17"/>
<circle cx="49.4" cy="87.8" r=".34" fill="#f0f"/>
<circle cx="49.4" cy="87.8" r=".34" fill="none" stroke="#f0f" stroke-width=".17"/>
<circle cx="109.7" cy="120.7" r=".35" fill="#f0f"/>
<circle cx="109.7" cy="120.7" r=".35" fill="none" stroke="#f0f" stroke-width=".17"/>
<circle cx="208.4" cy="80.4" r=".34" fill="#f0f"/>
<circle cx="208.4" cy="80.4" r=".34" fill="none" stroke="#f0f" stroke-width=".17"/>
<circle cx="248.7" cy="115.2" r=".36" fill="#f0f"/>
<circle cx="248.7" cy="115.2" r=".36" fill="none" stroke="#f0f" stroke-width=".17"/>
<circle cx="199.3" cy="80.4" r=".34" fill="#f0f"/>
<circle cx="199.3" cy="80.4" r=".34" fill="none" stroke="#f0f" stroke-width=".17"/>
<circle cx="228.6" cy="87.8" r=".34" fill="#f0f"/>
<circle cx="228.6" cy="87.8" r=".34" fill="none" stroke="#f0f" stroke-width=".17"/>
<circle cx="248.7" cy="120.7" r=".37" fill="#f0f"/>
<circle cx="248.7" cy="120.7" r=".37" fill="none" stroke="#f0f" stroke-width=".17"/>
<circle cx="248.7" cy="109.7" r=".36" fill="#f0f"/>
<circle cx="248.7" cy="109.7" r=".36" fill="none" stroke="#f0f" stroke-width=".17"/>
<circle cx="199.3" cy="91.4" r=".34" fill="#f0f"/>
<circle cx="199.3" cy="91.4" r=".34" fill="none" stroke="#f0f" stroke-width=".17"/>
<circle cx="228.6" cy="76.8" r=".34" fill="#f0f"/>
<circle cx="228.6" cy="76.8" r=".34" fill="none" stroke="#f0f" stroke-width=".17"/>
<circle cx="75" cy="60.3" r=".36" fill="#f0f"/>
<circle cx="75" cy="60.3" r=".36" fill="none" stroke="#f0f" stroke-width=".17"/>
<circle cx="53" cy="58.5" r=".34" fill="#f0f"/>
<circle cx="53" cy="58.5" r=".34" fill="none" stroke="#f0f" stroke-width=".17"/>
<circle cx="75" cy="62.1" r=".36" fill="#f0f"/>
<circle cx="75" cy="62.1" r=".36" fill="none" stroke="#f0f" stroke-width=".17"/>
<circle cx="75" cy="64" r=".36" fill="#f0f"/>
<circle cx="75" cy="64" r=".36" fill="none" stroke="#f0f" stroke-width=".17"/>
<circle cx="179.2" cy="31.1" r=".34" fill="#f0f"/>
<circle cx="179.2" cy="31.1" r=".34" fill="none" stroke="#f0f" stroke-width=".17"/>
<circle cx="170" cy="31.1" r=".34" fill="#f0f"/>
<circle cx="170" cy="31.1" r=".34" fill="none" stroke="#f0f" stroke-width=".17"/>
<circle cx="170" cy="31.1" r=".34" fill="#f0f"/>
<circle cx="170" cy="31.1" r=".34" fill="none" stroke="#f0f" stroke-width=".17"/>
<circle cx="54.8" cy="87.8" r=".34" fill="#f0f"/>
<circle cx="54.8" cy="87.8" r=".34" fill="none" stroke="#f0f" stroke-width=".17"/>
<circle cx="58.5" cy="56.7" r=".35" fill="#f0f"/>
<circle cx="58.5" cy="56.7" r=".35" fill="none" stroke="#f0f" stroke-width=".17"/>
<circle cx="75" cy="67.6" r=".36" fill="#f0f"/>
<circle cx="75" cy="67.6" r=".36" fill="none" stroke="#f0f" stroke-width=".17"/>
<circle cx="239.5" cy="76.8" r=".36" fill="#f0f"/>
<circle cx="239.5" cy="76.8" r=".36" fill="none" stroke="#f0f" stroke-width=".17"/>
<circle cx="74.9" cy="65.8" r=".37" fill="#f0f"/>
<circle cx="74.9" cy="65.8" r=".37" fill="none" stroke="#f0f" stroke-width=".17"/>
<g font-size="3.8">
<text x="221.3" y="160.4">Boundary Devices</text>
<text x="234.1" y="164.3">SD + SATA</text>
</g>
<g font-size="3.5" fill="#f00">
<text x="36.6" y="6.4">Layout:</text>
<text x="36.6" y="10.1">1. 50ohm, SD singals(SD_DATAx, SD_CMD, SD_CLK) length equal</text>
<text x="36.6" y="13.8">2. R274 be placed near MX6Q chip</text>
</g>
<text font-size="2.9" x="232.2" y="170.9">SABER LITE</text>
<g font-size="2.4">
<text x="60.3" y="62.5">3P3V</text>
<text x="137.2" y="71.7">3P3V</text>
<text x="224.9" y="73.5">3P3V</text>
<text x="32.9" y="79">3P3V</text>
<text x="109.7" y="132">3P3V</text>
</g>
<text font-size="2" x="120.7" y="98.6">SD/MMC CARD: ST2W008</text>
<g font-size="1.7" fill="#004080">
<text x="90.6" y="44.7">1</text>
<text x="90.6" y="46.5">2</text>
<text x="90.6" y="42.8">9</text>
<text x="90.6" y="48.3">4</text>
<text x="90.6" y="50.1">5</text>
<text x="90.6" y="51.9">6</text>
<text x="90.6" y="53.8">7</text>
<text x="165.5" y="53.8">D</text>
<text x="168.3" y="51.8">VCC</text>
<text x="175.2" y="53.8">Q</text>
<text x="90.6" y="55.6">8</text>
<text x="90.6" y="57.4">10/CD</text>
<text x="90.6" y="59.3">11/WP</text>
<text x="165.5" y="57.4">C</text>
<text x="90.6" y="64.8">3</text>
<text x="90.6" y="61.1">12/GND</text>
<text x="90.6" y="62.9">13/GND</text>
<text x="165.5" y="61.1">S</text>
<text x="165.5" y="64.8">W/VPP</text>
<text x="171.9" y="62.9">HOLD</text>
<text x="90.6" y="66.6">14/GND</text>
<text x="90.6" y="68.4">15/GND</text>
<text x="169.2" y="68.5">VSS</text>
<text x="130.8" y="105">DAT2</text>
<text x="130.8" y="106.8">DAT3</text>
<text x="130.8" y="108.7">CMD</text>
<text x="130.8" y="110.5">VDD</text>
<text x="130.8" y="112.3">CLK</text>
<text x="260.6" y="112.3">B+</text>
<text x="260.6" y="110.5">GND</text>
<text x="130.8" y="114.1">VSSCOM</text>
<text x="130.8" y="116">DAT0</text>
<text x="130.8" y="117.8">DAT1</text>
<text x="130.8" y="119.6">DTSW1</text>
<text x="260.6" y="119.6">A+</text>
<text x="260.6" y="117.8">A-</text>
<text x="260.6" y="116">GND</text>
<text x="260.6" y="114.1">B-</text>
<text x="130.8" y="121.5">DTSW2</text>
<text x="260.6" y="121.5">GND</text>
</g>
<g font-size="1.7">
<text x="170.1" y="47.7">8</text>
<text x="162.4" y="53">5</text>
<text x="178.6" y="53">2</text>
<text x="53" y="59.1" transform="rotate(-90 53 59.1)">2</text>
<text x="58.5" y="57.2" transform="rotate(-90 58.5 57.2)">2</text>
<text x="162.4" y="56.6">6</text>
<text x="149.9" y="64.6" transform="rotate(-90 149.9 64.6)">1</text>
<text x="162.4" y="60.3">1</text>
<text x="162.4" y="64">3</text>
<text x="178.6" y="62.1">7</text>
<text x="53" y="68" transform="rotate(-90 53 68)">1</text>
<text x="58.5" y="66.2" transform="rotate(-90 58.5 66.2)">1</text>
<text x="149.9" y="73.5" transform="rotate(-90 149.9 73.5)">2</text>
<text x="170.1" y="72.2">4</text>
<text x="49.3" y="88.3" transform="rotate(-90 49.3 88.3)">1</text>
<text x="54.8" y="88.3" transform="rotate(-90 54.8 88.3)">1</text>
<text x="49.3" y="93.6" transform="rotate(-90 49.3 93.6)">2</text>
<text x="54.8" y="93.6" transform="rotate(-90 54.8 93.6)">2</text>
<text x="255.7" y="95">3</text>
<text x="255.7" y="98.7">1</text>
<text x="255.7" y="96.9">2</text>
<text x="127.6" y="104.2">1</text>
<text x="127.6" y="106">2</text>
<text x="127.6" y="107.9">3</text>
<text x="127.6" y="109.7">4</text>
<text x="127.6" y="111.5">5</text>
<text x="127.6" y="113.3">6</text>
<text x="140.3" y="113.3">11</text>
<text x="257.5" y="113.3">5</text>
<text x="257.5" y="111.5">6</text>
<text x="257.5" y="109.7">7</text>
<text x="127.6" y="115.1">7</text>
<text x="127.6" y="117">8</text>
<text x="127.6" y="118.8">9</text>
<text x="257.5" y="118.8">2</text>
<text x="257.5" y="117">3</text>
<text x="257.5" y="115.1">4</text>
<text x="106" y="124.9" transform="rotate(-90 106 124.9)">1</text>
<text x="109.7" y="121.2" transform="rotate(-90 109.7 121.2)">2</text>
<text x="126.7" y="120.6">12</text>
<text x="257.5" y="120.6">1</text>
<text x="109.7" y="130.2" transform="rotate(-90 109.7 130.2)">1</text>
<text x="106" y="133.8" transform="rotate(-90 106 133.8)">2</text>
</g>
<g font-size="1.6">
<text x="168.2" y="27.1">3P3V</text>
<text x="78.6" y="38">3P3V</text>
<text x="188.3" y="41.7">10K</text>
<text x="31.5" y="44.4">SD3_DATA3</text>
<text x="31.5" y="42.6">SD3_DATA2</text>
<text x="31.5" y="46.2">SD3_CMD</text>
<text x="31.5" y="53.6">SD3_DATA0</text>
<text x="31.5" y="49.9">SD3_CLK</text>
<text x="119.2" y="53.6">CSPI1_MOSI</text>
<text x="201.5" y="51.7">CSPI1_MISO</text>
<text x="31.5" y="55.4">SD3_DATA1</text>
<text x="31.5" y="59.1">SD3_WP</text>
<text x="31.5" y="57.2">SD3_CD</text>
<text x="119.2" y="57.2">CSPI1_CLK</text>
<text x="151.8" y="56.3">22</text>
<text x="119.2" y="60.9">CSPI1_CS1</text>
<text x="171.9" y="72.8">SST 25VF016B</text>
<text x="197.5" y="76.4">5VIN</text>
<text x="228.6" y="83.7">47UF</text>
<text x="239.6" y="83.7">0.1UF</text>
<text x="199.3" y="89.2">47UF 10V</text>
<text x="208.5" y="89.2">0.1UF</text>
<text x="228.6" y="85.6">CC3528-21</text>
<text x="27.8" y="106.6">SD4_DATA3</text>
<text x="27.8" y="104.8">SD4_DATA2</text>
<text x="184.7" y="107.3">Mount these capacitors very</text>
<text x="27.8" y="112.1">SD4_CLK</text>
<text x="27.8" y="108.4">SD4_CMD</text>
<text x="133.5" y="109.2">PER15</text>
<text x="163.3" y="113.7">SATA_RXN</text>
<text x="163.5" y="111.9">SATA_RXP</text>
<text x="184.7" y="109">close to the connector J5.</text>
<text x="193.8" y="113">0.01UFCC0603_OV</text>
<text x="215.8" y="111.2">0.01UFCC0603_OV</text>
<text x="232.2" y="111">100ohm differ pair</text>
<text x="27.8" y="117.6">SD4_DATA1</text>
<text x="27.8" y="115.7">SD4_DATA0</text>
<text x="163.7" y="117.4">SATA_TXN</text>
<text x="163.9" y="119.2">SATA_TXP</text>
<text x="193.8" y="118.5">0.01UFCC0603_OV</text>
<text x="215.8" y="116.6">0.01UF</text>
<text x="219.5" y="114.8">CC0603_OV</text>
<text x="232.2" y="116.5">100ohm differ pair</text>
<text x="90" y="121.2">SD4_CD</text>
<text x="90" y="123.1">SD4_WP</text>
<text x="206.6" y="162.3">Title</text>
<text x="206.6" y="167.9">Size</text>
<text x="214" y="167.9">Document Number</text>
<text x="267" y="167.9">Rev</text>
<text x="206.6" y="173.4">Date:</text>
<text x="208.5" y="169.7">B</text>
<text x="216.2" y="173.4">Tuesday, May 01, 2012</text>
<text x="243.2" y="173.4">Sheet</text>
<text x="252.3" y="173.4">12</text>
<text x="257.9" y="173.4">of</text>
<text x="263.4" y="173.4">13</text>
<text x="267" y="169.7">0002</text>
</g>
<g font-size="1.6" fill="#000080">
<text x="181.1" y="34.3">C760</text>
<text x="188.3" y="34.3">R299</text>
<text x="91.4" y="38">J18</text>
<text x="181.1" y="36.2">0.1UF</text>
<text x="175.6" y="47.2">U17</text>
<text x="75" y="49">R301</text>
<text x="78.6" y="50.8">33</text>
<text x="137.2" y="56.3">R302</text>
<text x="47.5" y="61.8">R308</text>
<text x="49.4" y="63.6">50K</text>
<text x="54.9" y="61.8">R307</text>
<text x="56.7" y="63.6">NS</text>
<text x="84.1" y="70.9">MEM1055-00-280-01-B</text>
<text x="153.6" y="67.3">R320</text>
<text x="153.6" y="69.1">10K</text>
<text x="239.6" y="80.1">C761</text>
<text x="56.7" y="89.2">C766</text>
<text x="208.5" y="85.6">C764</text>
<text x="42" y="92.9">0.1uF</text>
<text x="43.9" y="91.1">C765</text>
<text x="54.9" y="94.7">10uF</text>
<text x="256" y="90.7">640457-3</text>
<text x="129.8" y="101.1">J20</text>
<text x="257.9" y="103.5">J19</text>
<text x="259.7" y="107.9">J21</text>
<text x="188.3" y="113">C768</text>
<text x="210.3" y="111.2">C767</text>
<text x="188.3" y="118.5">C770</text>
<text x="210.3" y="116.6">C769</text>
<text x="109.7" y="124">R310</text>
<text x="109.7" y="125.8">NS</text>
<text x="129.8" y="125.1">ST9S008V4AR1500</text>
<text x="257.9" y="124">TYCO 1734058</text>
<text x="102.4" y="127.6">R309</text>
<text x="102.4" y="129.5">50K</text>
</g>
<g font-size="1.6" fill="#00f">
<text x="229.2" y="80.1">+ C762</text>
<text x="199.9" y="85.6">+ C763</text>
</g>
<g font-size="1.6" fill="#f00">
<text x="252.7" y="111.2">RXP</text>
<text x="252.7" y="113">RXN</text>
<text x="252.7" y="116.7">TXN</text>
<text x="252.7" y="118.5">TXP</text>
</g>
<g font-size="1.3">
<text x="29.3" y="1.4">5</text>
<text x="84.1" y="1.4">4</text>
<text x="139" y="1.4">3</text>
<text x="193.8" y="1.4">2</text>
<text x="248.7" y="1.4">1</text>
<text x=".5" y="24.7">D</text>
<text x="276.6" y="24.7">D</text>
<text x=".5" y="68.2">C</text>
<text x="276.6" y="68.2">C</text>
<text x=".5" y="111.6">B</text>
<text x="276.6" y="111.6">B</text>
<text x=".5" y="155">A</text>
<text x="276.6" y="155">A</text>
<text x="29.3" y="177">5</text>
<text x="84.1" y="177">4</text>
<text x="139" y="177">3</text>
<text x="193.8" y="177">2</text>
<text x="248.7" y="177">1</text>
</g>
</svg>
